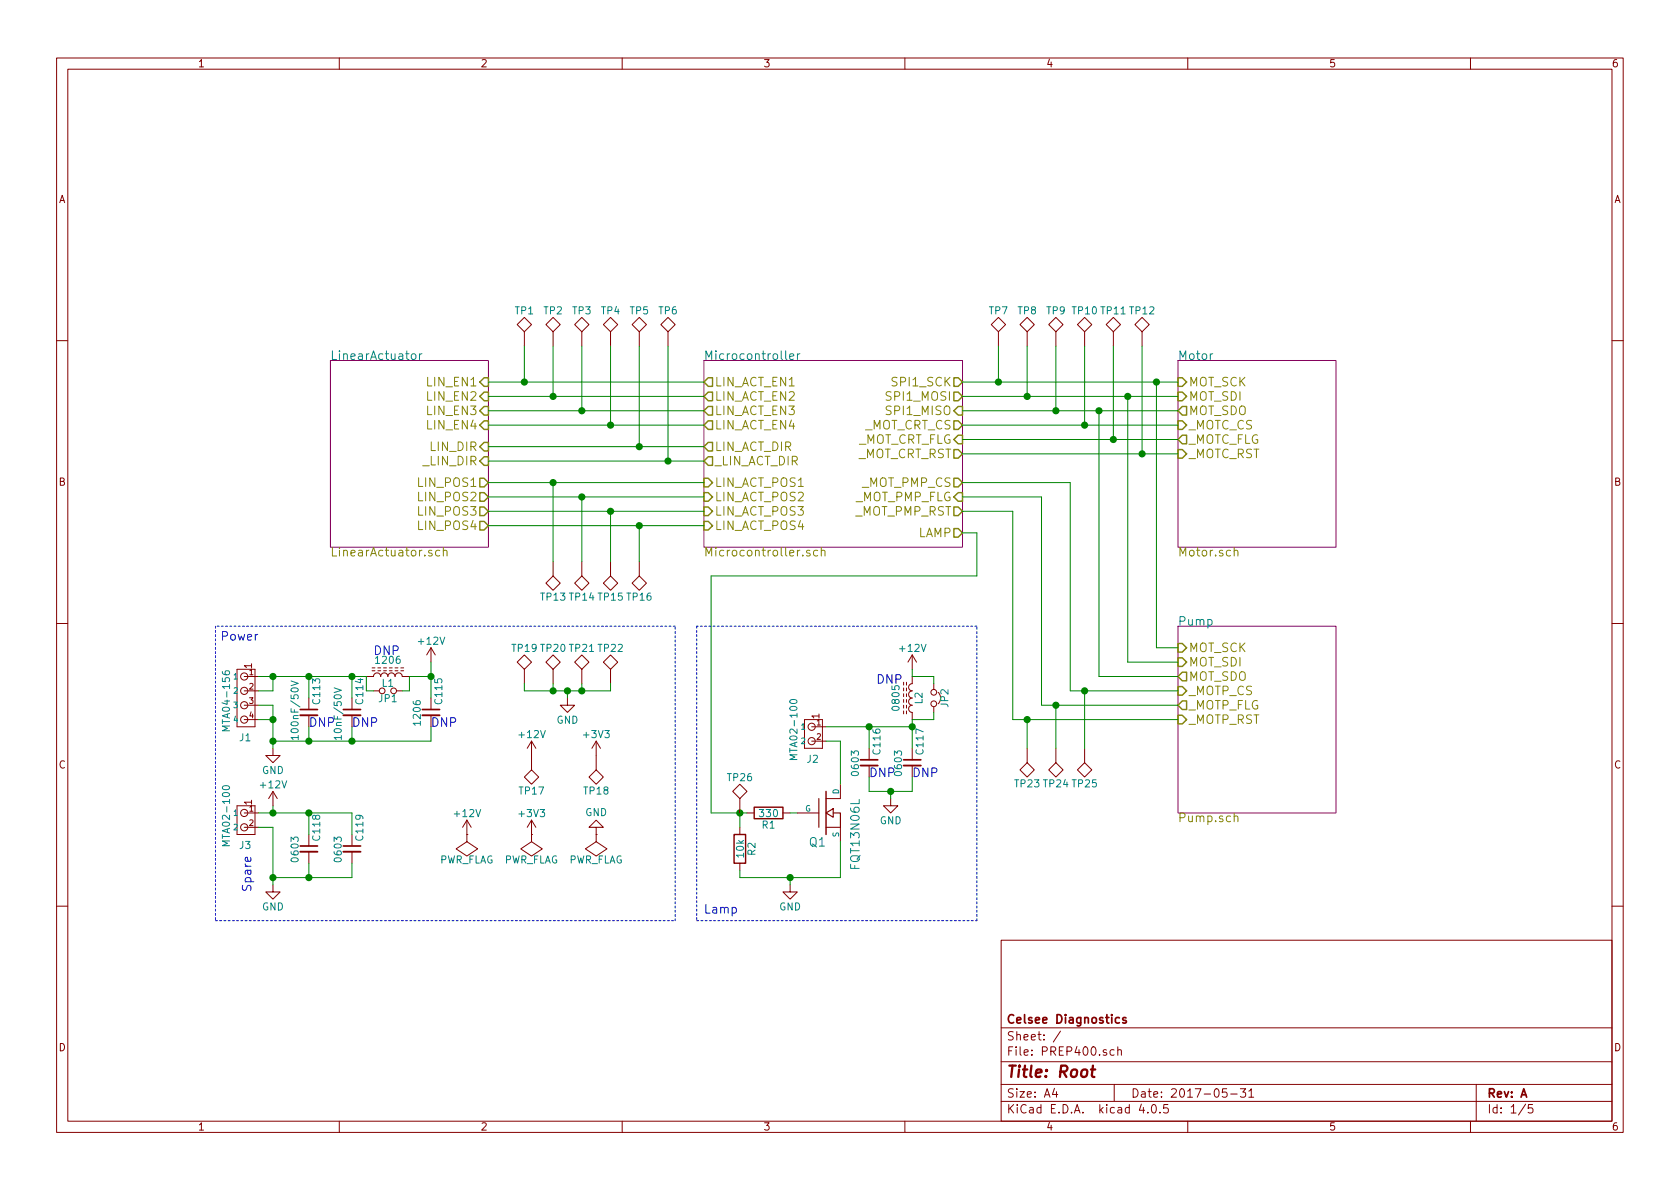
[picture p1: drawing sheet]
<svg xmlns="http://www.w3.org/2000/svg" width="297mm" height="210mm" viewBox="0 0 297 210" stroke-linecap="round" stroke-linejoin="round" font-family="sans-serif">
<g fill="none" stroke="#840000" stroke-width=".18">
<path d="M10 10.3h277v189.9h-277zM12 12.2h273v186.1h-273zM60 10.3v1.9M110 10.3v1.9M160 10.3v1.9M210 10.3v1.9M260 10.3v1.9M91.4 57.4l1.3-1.3 1.3 1.3-1.3 1.3zM92.7 58.7v2.5M96.5 57.4l1.3-1.3 1.3 1.3-1.3 1.3zM97.8 58.7v2.5M101.6 57.4l1.3-1.3 1.2 1.3-1.2 1.3z"/>
<path d="M102.9 58.7v2.5M106.7 57.4l1.2-1.3 1.3 1.3-1.3 1.3zM107.9 58.7v2.5M111.8 57.4l1.2-1.3 1.3 1.3-1.3 1.3zM113 58.7v2.5M116.8 57.4l1.3-1.3 1.3 1.3-1.3 1.3zM118.1 58.7v2.5M175.3 57.4l1.2-1.3 1.3 1.3-1.3 1.3zM176.5 58.7v2.5M180.3 57.4l1.3-1.3 1.3 1.3-1.3 1.3zM181.6 58.7v2.5M185.4 57.4l1.3-1.3 1.3 1.3-1.3 1.3z"/>
<path d="M186.7 58.7v2.5M190.5 57.4l1.3-1.3 1.2 1.3-1.2 1.3zM191.8 58.7v2.5M195.6 57.4l1.2-1.3 1.3 1.3-1.3 1.3zM196.8 58.7v2.5M200.7 57.4l1.2-1.3 1.3 1.3-1.3 1.3zM201.9 58.7v2.5M10 60.2h2M285 60.2h2M97.8 99.3v2.5M102.9 99.3v2.5M107.9 99.3v2.5"/>
<path d="M113 99.3v2.5M10 110.3h2M41.9 118.4h3.2v10.1h-3.2zM43.2 119.6h2.5M64.8 119.6h1.2a.63 .63 0 0 1 .7-.6 .63 .63 0 0 1 .6 .6 .63 .63 0 0 1 .6-.6 .63 .63 0 0 1 .7 .6 .63 .63 0 0 1 .6-.6 .63 .63 0 0 1 .6 .6 .63 .63 0 0 1 .7-.6 .63 .63 0 0 1 .6 .6h1.3M65.8 118.6h.5M65.8 118.1h.5M66.8 118.6h.5M66.8 118.1h.5M67.8 118.6h.5M67.8 118.1h.5M68.8 118.6h.5"/>
<path d="M68.8 118.1h.5M69.8 118.6h.6M69.8 118.1h.6M70.9 118.6h.5M70.9 118.1h.5M76.2 114.5l-.8 1.3M76.2 114.5v2.6M76.2 114.5l.8 1.3M91.4 117.1l1.3-1.3 1.3 1.3-1.3 1.3zM92.7 118.4v2.5M96.5 103.1l1.3-1.3 1.3 1.3-1.3 1.3zM97.8 115.8l1.3 1.3-1.3 1.3-1.3-1.3z"/>
<path d="M97.8 118.4v2.5M101.6 103.1l1.3-1.3 1.2 1.3-1.2 1.3zM101.6 117.1l1.3-1.3 1.2 1.3-1.2 1.3zM102.9 118.4v2.5M106.7 103.1l1.2-1.3 1.3 1.3-1.3 1.3zM107.9 115.8l1.3 1.3-1.3 1.3-1.2-1.3zM107.9 118.4v2.5M111.8 103.1l1.2-1.3 1.3 1.3-1.3 1.3zM161.3 119.6v1.3a.63 .63 0 0 0-.6 .6 .63 .63 0 0 0 .6 .7 .63 .63 0 0 0-.6 .6 .63 .63 0 0 0 .6 .6 .63 .63 0 0 0-.6 .7 .63 .63 0 0 0 .6 .6 .63 .63 0 0 0-.6 .6 .63 .63 0 0 0 .6 .7v1.2M161.3 115.8l-.8 1.3M161.3 115.8v2.6M161.3 115.8l.8 1.3"/>
<path d="M285 110.3h2M43.2 122.2h2.5M43.2 124.7h2.5M43.2 127.2h2.5M48.3 132.3v1.3h1.2l-1.2 1.3-1.3-1.3h1.3M48.3 139.9l-.8 1.3M48.3 139.9v2.6M48.3 139.9l.7 1.3M54.6 123.4v2.1M62.2 123.4v2.1M66 122.2h1.1M70.1 122.2h1"/>
<path d="M76.2 123.4v2.1M94 136.1l1.2 1.3-1.2 1.3-1.3-1.3zM94 131.1l-.8 1.2M94 131.1v5M94 131.1l.7 1.2M100.3 123.4v1.3h1.3l-1.3 1.3-1.2-1.3h1.2M105.4 136.1l1.3 1.3-1.3 1.3-1.3-1.3zM105.4 131.1l-.8 1.2M105.4 131.1v5M105.4 131.1l.8 1.2M129.5 139.9l1.3-1.2 1.3 1.2-1.3 1.3zM142.2 127.2h3.2v5.1h-3.2z"/>
<path d="M143.5 128.5h2.5M143.5 131.1h2.5M148.6 138.7v2.5h-2.6M153.7 132.3v2.1M159.8 121.7v.5M159.8 122.7v.5M159.8 123.7v.5M159.8 124.7v.5M159.8 125.7v.5M160.3 120.6v.6M160.3 121.7v.5M160.3 122.7v.5"/>
<path d="M160.3 123.7v.5M160.3 124.7v.5M160.3 125.7v.5M161.3 132.3v2.1M165.1 120.9v1M165.1 125v1M180.3 136.1l1.3-1.2 1.3 1.2-1.3 1.3zM181.6 132.3v2.6M186.7 134.9l1.3 1.2-1.3 1.3-1.3-1.3zM186.7 132.3v2.6M191.8 134.9l1.2 1.2-1.2 1.3-1.3-1.3zM191.8 132.3v2.6"/>
<path d="M41.9 142.5h3.2v5.1h-3.2zM43.2 143.8h2.5M43.2 146.3h2.5M48.3 156.5v1.2h1.2l-1.2 1.3-1.3-1.3h1.3M54.6 147.6v2M54.6 150.6v2M62.2 147.6v2M62.2 150.6v2M82.5 147.6h.1M82.5 147.6v1.2l2 1.3-2 1.3-1.9-1.3 1.9-1.3M82.5 145l-.7 1.3M82.5 145v2.6"/>
<path d="M82.5 145l.8 1.3M94 147.6h.1M94 147.6v1.2l1.9 1.3-1.9 1.3-1.9-1.3 1.9-1.3M94 145v2.6M94 145l-.8 1.3M94 145l.7 1.3M105.4 147.6h.1M105.4 147.6v1.2l1.9 1.3-1.9 1.3-1.9-1.3 1.9-1.3M105.4 146.3h1.3l-1.3-1.3-1.3 1.3h1.3v1.3M130.8 141.2v2.6M130.8 146.3v1.3M130.8 152.6v1.3"/>
<path d="M132.1 143.8h1.2M138.4 143.8h1.3M139.7 156.5v1.2h1.3l-1.3 1.3-1.3-1.3h1.3M141 143.8h3.8M146 146.3h2.6v2.5M157.5 141.2v1.3h1.2l-1.2 1.3-1.3-1.3h1.3M10 160.2h2M177 166.3h108v32h-108zM285 160.2h2M60 198.3v1.9M110 198.3v1.9M160 198.3v1.9"/>
<path d="M177 194.8h108M177 191.8h108M177 187.8h108M177 181.8h108M186.4 192.5l-.3 1h.9M186.8 193v1M187.5 182.3l-1.3 2M197 185.7l-.5-.1-.2 .3v.6l.2 .1 .5-.1M197 191.8v3M197.6 185.7l.2-.1 .4 .1 .1 .9M197.6 185.1v1.5M201.8 195.2l-.4 1.1h1"/>
<path d="M202.9 196.7v.1M203.8 195.4l.1-.1a.81 .81 0 0 1 .6 .6 .81 .81 0 0 1-.3 .8l-.1 .1a.8 .8 0 0 1-.6-.6 .8 .8 0 0 1 .3-.8zM205.1 196.7v.1M206.5 195.3h-.7l-.1 .7 .2-.1 .5 .1 .2 .2-.1 .5-.2 .1-.6-.1M210 198.3v1.9M216.9 192.5h-.7l-.1 .7 .2-.1 .5 .1 .2 .2-.1 .5-.2 .1-.6-.1M217.6 193.5h1.1M219.3 192.5h.9l-.5 .6 .5 .1v.7l-.2 .1-.7-.1M220.8 193l.4-.5v1.5M220.8 194h.9M260 198.3v1.9M261 191.8v6.5"/>
<path d="M269.7 195.2l-1.2 2M271 195.3h-.7l-.1 .7 .2-.1 .5 .1 .1 .2v.5l-.2 .1-.6-.1"/>
<circle cx="43.2" cy="119.6" r=".63"/>
<circle cx="43.2" cy="124.7" r=".63"/>
<circle cx="43.2" cy="122.2" r=".63"/>
<circle cx="43.2" cy="127.2" r=".63"/>
<circle cx="67.6" cy="122.2" r=".51"/>
<circle cx="69.6" cy="122.2" r=".51"/>
<circle cx="143.5" cy="128.5" r=".63"/>
<circle cx="143.5" cy="131.1" r=".63"/>
<circle cx="165.1" cy="122.4" r=".51"/>
<circle cx="165.1" cy="124.5" r=".51"/>
<circle cx="43.2" cy="143.8" r=".63"/>
<circle cx="43.2" cy="146.3" r=".63"/>
</g>
<path d="M192.9 189.1h.7M193.2 188.4l-.2 1.8 .1 .1 .4 .1" fill="none" stroke="#840000" stroke-width=".41"/>
<path d="M53.1 125.5h3M60.7 125.5h3.1M74.7 125.5h3M152.1 134.4h3.1M159.8 134.4h3M53.1 149.6h3M60.7 149.6h3.1M197.9 180l-.4-.1-.3 .3 .1 .6 .2 .1 .4-.1M199.1 180a.37 .37 0 0 0-.6 .1l.1 .3 .5 .1 .1 .1-.3 .3-.4-.1" fill="none" stroke="#840000" stroke-width=".3"/>
<path d="M58.4 63.7h28v33.1h-28zM124.5 63.7h45.7v33.1h-45.7zM208.3 63.7h27.9v33.1h-27.9zM208.3 110.7h27.9v33.1h-27.9z" fill="none" stroke="#840084" stroke-width=".18"/>
<g fill="none" stroke="#008484" stroke-width=".18">
<path d="M72.8 62.7l.2-.1 .5 .1v.6l-.1 .2-.4 .1-.2-.2zM74.2 62.6v1M74.6 62.6h-.3l-.1 .3M138.9 62v1.4l.2 .2M139.6 63.1l.8-.2-.1-.3h-.4l-.3 .2 .1 .7h.6M141 62.6v1M141.4 62.6h-.3l-.1 .3M39.3 118.7a.47 .47 0 0 0 .6 .6l.6-.1 .1-.4-.1-.1-.5-.1-.1 .1-.1 .4 .2 .2M39.4 139.1a.76 .76 0 0 1 1.2 .3 .83 .83 0 0 1-1.3 0zM40.6 128.4h-1.3l.9 .4-.9 .4h1.3M51.5 120.4l1.2 .4-1.2 .5M52.7 130.4h-1.2l.3 .4"/>
<path d="M52.7 130.1v.7M59.1 121.6l1.3 .5-1.3 .4M60.4 130.4h-1.3l.3 .4M60.4 130.1v.7M139.7 123.9a.76 .76 0 0 1 1.2 .2 .83 .83 0 0 1-1.3 0zM140.9 133.5h-1.3l.9 .4-.9 .4h1.3M40.6 148.7h-1.3l.9 .4-.9 .4h1.3"/>
</g>
<path d="M77.7 97.4a.48 .48 0 0 0-.6 .1v.7a.48 .48 0 0 0 .6 0M78.4 97.5l.1-.1a.36 .36 0 0 1 .5 .1v.8M78.4 96.8v1.5M143.2 97.4l-.4-.1-.2 .2 .1 .2 .5 .2v.3h-.6M144.6 97.4a.48 .48 0 0 0-.7 .1v.7a.48 .48 0 0 0 .7 0M145.2 97.5l.1-.1a.36 .36 0 0 1 .6 .1v.8M145.2 96.8v1.5M218.2 97.5l.1-.1a.36 .36 0 0 1 .6 .1v.8M218.2 96.8v1.5M218.2 144.4h.1a.36 .36 0 0 1 .6 .1v.8" fill="none" stroke="#848400" stroke-width=".18"/>
<g fill="none" stroke="#848400" stroke-width=".25">
<path d="M85.6 78.2h.8v1.6h-.8l-.8-.8zM85.6 66.8h.8v1.5h-.8l-.8-.7zM85.6 69.3h.8v1.6h-.8l-.8-.8zM85.6 71.9h.8v1.5h-.8l-.8-.8zM85.6 74.4h.8v1.5h-.8l-.8-.7zM125.2 78.2h.8v1.6h-.8l-.7-.8zM125.2 66.8h.8v1.5h-.8l-.7-.7zM125.2 69.3h.8v1.6h-.8l-.7-.8zM125.2 71.9h.8v1.5h-.8l-.7-.8zM125.2 74.4h.8v1.5h-.8l-.7-.7zM168.7 69.3h.7l.8 .8-.8 .8h-.7zM168.7 66.8h.7l.8 .8-.8 .7h-.7z"/>
<path d="M168.7 74.4h.7l.8 .8-.8 .7h-.7zM168.7 77.7l.7-.7h.8v1.5h-.8zM168.7 79.5h.7l.8 .8-.8 .7h-.7zM169.4 71.9h.8v1.5h-.8l-.7-.8zM208.3 66.8h.7l.8 .8-.8 .7h-.7zM208.3 69.3h.7l.8 .8-.8 .8h-.7zM208.3 74.4h.7l.8 .8-.8 .7h-.7zM208.3 79.5h.7l.8 .8-.8 .7h-.7zM209 71.9h.8v1.5h-.8l-.7-.8zM209 77h.8v1.5h-.8l-.7-.8zM84.8 84.6h.8l.8 .7-.8 .8h-.8zM84.8 87.1h.8l.8 .8-.8 .7h-.8z"/>
<path d="M84.8 89.7h.8l.8 .7-.8 .8h-.8zM84.8 92.2h.8l.8 .8-.8 .7h-.8zM85.6 80.8h.8v1.5h-.8l-.8-.8zM124.5 84.6h.7l.8 .7-.8 .8h-.7zM124.5 87.1h.7l.8 .8-.8 .7h-.7zM124.5 89.7h.7l.8 .7-.8 .8h-.7zM124.5 92.2h.7l.8 .8-.8 .7h-.7zM125.2 80.8h.8v1.5h-.8l-.7-.8zM168.7 93.5h.7l.8 .7-.8 .8h-.7zM168.7 89.7h.7l.8 .7-.8 .8h-.7zM168.7 87.9l.7-.8h.8v1.5h-.8zM168.7 84.6h.7l.8 .7-.8 .8h-.7z"/>
<path d="M208.3 113.8h.7l.8 .7-.8 .8h-.7zM208.3 116.3h.7l.8 .8-.8 .8h-.7zM209 118.9h.8v1.5h-.8l-.7-.8zM208.3 121.4h.7l.8 .8-.8 .7h-.7zM208.3 126.5h.7l.8 .7-.8 .8h-.7zM209 123.9h.8v1.6h-.8l-.7-.8z"/>
</g>
<g fill="none" stroke="#008400" stroke-width=".18">
<path d="M86.4 67.6h38.1M86.4 70.1h38.1M86.4 72.6h38.1M86.4 75.2h38.1M86.4 79h38.1M92.7 61.2v6.4M97.8 61.2v8.9M102.9 61.2v11.4M107.9 61.2v14M113 61.2v17.8M118.1 61.2v20.3M170.2 67.6h38.1"/>
<path d="M170.2 70.1h38.1M170.2 72.6h38.1M170.2 75.2h38.1M170.2 77.7h38.1M176.5 61.2v6.4M181.6 61.2v8.9M186.7 61.2v11.4M191.8 61.2v14M194.3 72.6v47h14M196.8 61.2v16.5M199.4 70.1v47h8.9M201.9 61.2v19.1"/>
<path d="M204.5 67.6v46.9h3.8M86.4 81.5h38.1M86.4 85.3h38.1M86.4 87.9h38.1M86.4 90.4h38.1M86.4 93h38.1M97.8 85.3v14M102.9 87.9v11.4M107.9 90.4v8.9M113 93v6.3M170.2 85.3h19v36.9h19.1M170.2 87.9h13.9v36.8h24.2"/>
<path d="M170.2 90.4h8.9v36.8h29.2M170.2 80.3h38.1M170.2 94.2h2.5v7.6h-47v42h6.4M45.7 119.6h19.1M48.3 119.6v2.6h-2.6M54.6 119.6v3.8M62.2 119.6v3.8M76.2 119.6h-3.8v2.6h-1.3M76.2 117.1v6.3M161.3 118.4v1.2h3.8v1.3M45.7 124.7h2.6v7.6M45.7 127.2h2.6"/>
<path d="M54.6 128.5v2.6M62.2 128.5v2.6M64.8 122.2h1.2M76.2 128.5v2.6h-27.9M92.7 120.9v1.3h15.2v-1.3M97.8 120.9v1.3M100.3 122.2v1.2M102.9 120.9v1.3M146 131.1h2.6v7.6M146 128.5h15.3M153.7 128.5v3.8M153.7 137.4v2.5h7.6v-2.5"/>
<path d="M157.5 139.9v1.3M165.1 126v1.2h-3.8v5.1M181.6 127.2v5.1M186.7 124.7v7.6M191.8 122.2v10.1M45.7 146.3h2.6v10.2M45.7 143.8h16.5v3.8M48.3 142.5v1.3M54.6 143.8v3.8M54.6 152.6v2.6M62.2 152.6v2.6h-13.9M130.8 143.8v2.5"/>
<path d="M139.7 143.8h1.3M139.7 155.2v1.3M148.6 148.8v6.4h-17.8v-1.3"/>
</g>
<g fill="#008400" stroke="#008400" stroke-width=".25">
<circle cx="48.3" cy="127.2" r=".51"/>
<circle cx="92.7" cy="67.6" r=".51"/>
<circle cx="97.8" cy="70.1" r=".51"/>
<circle cx="102.9" cy="72.6" r=".51"/>
<circle cx="108" cy="75.2" r=".51"/>
<circle cx="113" cy="79" r=".51"/>
<circle cx="118.1" cy="81.5" r=".51"/>
<circle cx="113" cy="93" r=".51"/>
<circle cx="108" cy="90.4" r=".51"/>
<circle cx="102.9" cy="87.9" r=".51"/>
<circle cx="97.8" cy="85.3" r=".51"/>
<circle cx="176.5" cy="67.6" r=".51"/>
<circle cx="181.6" cy="70.1" r=".51"/>
<circle cx="186.7" cy="72.6" r=".51"/>
<circle cx="191.8" cy="75.2" r=".51"/>
<circle cx="196.9" cy="77.7" r=".51"/>
<circle cx="201.9" cy="80.3" r=".51"/>
<circle cx="102.9" cy="122.2" r=".51"/>
<circle cx="97.8" cy="122.2" r=".51"/>
<circle cx="100.3" cy="122.2" r=".51"/>
<circle cx="204.5" cy="67.6" r=".51"/>
<circle cx="199.4" cy="70.1" r=".51"/>
<circle cx="194.3" cy="72.6" r=".51"/>
<circle cx="191.8" cy="122.2" r=".51"/>
<circle cx="186.7" cy="124.7" r=".51"/>
<circle cx="181.6" cy="127.2" r=".51"/>
<circle cx="130.8" cy="143.8" r=".51"/>
<circle cx="54.6" cy="131.1" r=".51"/>
<circle cx="62.2" cy="131.1" r=".51"/>
<circle cx="54.6" cy="119.6" r=".51"/>
<circle cx="62.2" cy="119.6" r=".51"/>
<circle cx="48.3" cy="119.6" r=".51"/>
<circle cx="48.3" cy="143.8" r=".51"/>
<circle cx="54.6" cy="143.8" r=".51"/>
<circle cx="54.6" cy="155.2" r=".51"/>
<circle cx="76.2" cy="119.6" r=".51"/>
<circle cx="139.7" cy="155.2" r=".51"/>
<circle cx="153.7" cy="128.5" r=".51"/>
<circle cx="161.3" cy="128.5" r=".51"/>
<circle cx="157.5" cy="139.9" r=".51"/>
<circle cx="48.3" cy="155.2" r=".51"/>
<circle cx="48.3" cy="131.1" r=".51"/>
</g>
<path d="M38.1 110.7v52.1M119.4 110.7h-81.3M123.2 110.7v52.1M172.7 110.7h-49.5M38.1 162.8h81.3M119.4 162.8v-52.1M123.2 162.8h49.5M172.7 162.8v-52.1" fill="none" stroke="#0000c2" stroke-width=".18" stroke-dasharray=".3 .4"/>
<path d="M144.8 141.2v5.1M146 143.8l1.3-.8v1.5zM147.3 143.8h1.3v2.5" fill="none" stroke="#840000" stroke-width=".2"/>
<path d="M146 139.9v7.7M129.8 147.6h2v5h-2zM133.3 142.7h5.1v2.1h-5.1z" fill="none" stroke="#840000" stroke-width=".25"/>
<path d="M53.1 126.5h3M60.7 126.5h3.1M74.7 126.5h3M152.1 135.4h3.1M159.8 135.4h3M53.1 150.6h3M60.7 150.6h3.1" fill="none" stroke="#840000" stroke-width=".33"/>
<text font-size="2.8" fill="#840000" x="178" y="190.5">Title: Root</text>
<g font-size="2.1" fill="#008484">
<text x="58.4" y="63.6">LinearActuator</text>
<text x="124.5" y="63.6">Microcontroller</text>
<text x="208.3" y="63.6">Motor</text>
<text x="208.3" y="110.6">Pump</text>
<text x="143.1" y="149.7">Q1</text>
<text x="152" y="153.5" transform="rotate(-90 152 153.5)">FQT13N06L</text>
</g>
<g font-size="2.1" fill="#848400">
<text x="75.7" y="68.3">LIN_EN1</text>
<text x="75.7" y="70.9">LIN_EN2</text>
<text x="126.4" y="68.3">LIN_ACT_EN1</text>
<text x="126.4" y="70.9">LIN_ACT_EN2</text>
<text x="157" y="70.9">SPI1_MOSI</text>
<text x="158" y="68.3">SPI1_SCK</text>
<text x="210.2" y="68.3">MOT_SCK</text>
<text x="210.2" y="70.9">MOT_SDI</text>
<text x="75.7" y="73.4">LIN_EN3</text>
<text x="75.7" y="75.9">LIN_EN4</text>
<text x="126.4" y="73.4">LIN_ACT_EN3</text>
<text x="126.4" y="75.9">LIN_ACT_EN4</text>
<text x="152.7" y="75.9">_MOT_CRT_CS</text>
<text x="157" y="73.4">SPI1_MISO</text>
<text x="210.2" y="73.4">MOT_SDO</text>
<text x="210.2" y="75.9">_MOTC_CS</text>
<text x="75" y="82.3">_LIN_DIR</text>
<text x="76.2" y="79.8">LIN_DIR</text>
<text x="126.4" y="79.8">LIN_ACT_DIR</text>
<text x="126.4" y="82.3">_LIN_ACT_DIR</text>
<text x="151.4" y="78.5">_MOT_CRT_FLG</text>
<text x="151.4" y="81">_MOT_CRT_RST</text>
<text x="210.2" y="81">_MOTC_RST</text>
<text x="210.2" y="78.5">_MOTC_FLG</text>
<text x="74.2" y="86.1">LIN_POS1</text>
<text x="74.2" y="88.6">LIN_POS2</text>
<text x="126.4" y="86.1">LIN_ACT_POS1</text>
<text x="126.4" y="88.6">LIN_ACT_POS2</text>
<text x="151.2" y="88.6">_MOT_PMP_FLG</text>
<text x="152.5" y="86.1">_MOT_PMP_CS</text>
<text x="74.2" y="91.2">LIN_POS3</text>
<text x="74.2" y="93.7">LIN_POS4</text>
<text x="126.4" y="91.2">LIN_ACT_POS3</text>
<text x="126.4" y="93.7">LIN_ACT_POS4</text>
<text x="151.2" y="91.2">_MOT_PMP_RST</text>
<text x="162.2" y="95">LAMP</text>
<text x="58.4" y="98.4">LinearActuator.sch</text>
<text x="124.5" y="98.4">Microcontroller.sch</text>
<text x="208.3" y="98.4">Motor.sch</text>
<text x="210.2" y="115.3">MOT_SCK</text>
<text x="210.2" y="117.9">MOT_SDI</text>
<text x="210.2" y="120.4">MOT_SDO</text>
<text x="210.2" y="122.9">_MOTP_CS</text>
<text x="210.2" y="125.5">_MOTP_FLG</text>
<text x="210.2" y="128">_MOTP_RST</text>
<text x="208.3" y="145.4">Pump.sch</text>
</g>
<g font-size="2.1" fill="#0000c2">
<text x="39.3" y="113.3">Power</text>
<text x="66" y="115.8">DNP</text>
<text x="154.9" y="120.9">DNP</text>
<text x="54.6" y="128.5">DNP</text>
<text x="62.2" y="128.5">DNP</text>
<text x="76.2" y="128.5">DNP</text>
<text x="153.7" y="137.4">DNP</text>
<text x="161.3" y="137.4">DNP</text>
<text x="44.4" y="157.7" transform="rotate(-90 44.4 157.7)">Spare</text>
<text x="124.5" y="161.5">Lamp</text>
</g>
<g font-size="2.1" fill="#840000">
<text x="178" y="184">Sheet: /</text>
<text x="178" y="181">Celsee Diagnostics</text>
<text x="178" y="186.7">File: PREP400.sch</text>
<text x="178" y="196.9">KiCad E.D.A. kicad 4.0.5</text>
<text x="178" y="194.1">Size: A4</text>
<text x="200" y="194.1">Date: 2017-05-31</text>
<text x="263" y="194.1">Rev: A</text>
<text x="263" y="196.9">Id: 1/5</text>
</g>
<g font-size="1.8" fill="#840000">
<text x="35" y="11.9">1</text>
<text x="85" y="11.9">2</text>
<text x="135" y="11.9">3</text>
<text x="185" y="11.9">4</text>
<text x="235" y="11.9">5</text>
<text x="285" y="11.9">6</text>
<text x="10.4" y="35.9">A</text>
<text x="285.4" y="35.9">A</text>
<text x="10.4" y="85.9">B</text>
<text x="285.4" y="85.9">B</text>
<text x="44.5" y="118.2" transform="rotate(-90 44.5 118.2)">1</text>
<text x="144.9" y="127.1" transform="rotate(-90 144.9 127.1)">1</text>
<text x="10.4" y="135.9">C</text>
<text x="285.4" y="135.9">C</text>
<text x="44.5" y="142.3" transform="rotate(-90 44.5 142.3)">1</text>
<text x="10.4" y="185.9">D</text>
<text x="285.4" y="185.9">D</text>
<text x="35" y="199.9">1</text>
<text x="85" y="199.9">2</text>
<text x="135" y="199.9">3</text>
<text x="185" y="199.9">4</text>
<text x="235" y="199.9">5</text>
<text x="285" y="199.9">6</text>
</g>
<g font-size="1.8" fill="#008484">
<text x="91.1" y="55.6">TP1</text>
<text x="96.2" y="55.6">TP2</text>
<text x="101.2" y="55.6">TP3</text>
<text x="106.3" y="55.6">TP4</text>
<text x="111.4" y="55.6">TP5</text>
<text x="116.5" y="55.6">TP6</text>
<text x="174.9" y="55.6">TP7</text>
<text x="180" y="55.6">TP8</text>
<text x="185.1" y="55.6">TP9</text>
<text x="189.7" y="55.6">TP10 TP11 TP12</text>
<text x="95.7" y="106.2">TP13 TP14 TP15 TP16</text>
<text x="74.1" y="114">+12V</text>
<text x="66.6" y="117.4">1206</text>
<text x="90.6" y="115.3">TP19 TP20 TP21 TP22</text>
<text x="159.2" y="115.3">+12V</text>
<text x="56.6" y="124.4" transform="rotate(-90 56.6 124.4)">C113</text>
<text x="67" y="124.1">JP1</text>
<text x="67.6" y="121.4">L1</text>
<text x="78.2" y="124.4" transform="rotate(-90 78.2 124.4)">C115</text>
<text x="159" y="125.4" transform="rotate(-90 159 125.4)">0805</text>
<text x="163.1" y="124.5" transform="rotate(-90 163.1 124.5)">L2</text>
<text x="167.7" y="125" transform="rotate(-90 167.7 125)">JP2</text>
<text x="40.6" y="128.6" transform="rotate(-90 40.6 128.6)">MTA04-156</text>
<text x="42.4" y="131.1">J1</text>
<text x="52.8" y="130" transform="rotate(-90 52.8 130)">100nF/50V</text>
<text x="60.4" y="130.2" transform="rotate(-90 60.4 130.2)">10nF/50V</text>
<text x="74.4" y="128" transform="rotate(-90 74.4 128)">1206</text>
<text x="91.9" y="130.5">+12V</text>
<text x="98.4" y="128">GND</text>
<text x="103.3" y="130.5">+3V3</text>
<text x="46.3" y="136.8">GND</text>
<text x="141" y="133.7" transform="rotate(-90 141 133.7)">MTA02-100</text>
<text x="142.7" y="134.9">J2</text>
<text x="151.8" y="136.9" transform="rotate(-90 151.8 136.9)">0603</text>
<text x="155.7" y="133.2" transform="rotate(-90 155.7 133.2)">C116</text>
<text x="159.5" y="136.9" transform="rotate(-90 159.5 136.9)">0603</text>
<text x="163.3" y="133.2" transform="rotate(-90 163.3 133.2)">C117</text>
<text x="46.2" y="139.4">+12V</text>
<text x="91.9" y="140.5">TP17</text>
<text x="103.3" y="140.5">TP18</text>
<text x="128.7" y="138.1">TP26</text>
<text x="179.5" y="139.2">TP23 TP24 TP25</text>
<text x="40.6" y="148.9" transform="rotate(-90 40.6 148.9)">MTA02-100</text>
<text x="56.6" y="148.5" transform="rotate(-90 56.6 148.5)">C118</text>
<text x="64.2" y="148.5" transform="rotate(-90 64.2 148.5)">C119</text>
<text x="80.5" y="144.5">+12V</text>
<text x="91.9" y="144.5">+3V3</text>
<text x="103.5" y="144.3">GND</text>
<text x="134.4" y="144.5">330</text>
<text x="134.8" y="146.5">R1</text>
<text x="155.5" y="145.7">GND</text>
<text x="42.4" y="150.1">J3</text>
<text x="52.8" y="152.2" transform="rotate(-90 52.8 152.2)">0603</text>
<text x="60.4" y="152.2" transform="rotate(-90 60.4 152.2)">0603</text>
<text x="77.6" y="152.7">PWR_FLAG</text>
<text x="89" y="152.7">PWR_FLAG</text>
<text x="100.4" y="152.7">PWR_FLAG</text>
<text x="131.5" y="151.6" transform="rotate(-90 131.5 151.6)">10k</text>
<text x="133.6" y="151.2" transform="rotate(-90 133.6 151.2)">R2</text>
<text x="46.3" y="161">GND</text>
<text x="137.7" y="161">GND</text>
</g>
<text font-size="1.8" fill="#008400" x="64.2" y="124.4" transform="rotate(-90 64.2 124.4)">C114</text>
<g font-size="1.4" fill="#840000">
<text x="44.1" y="119.4">1</text>
<text x="44.1" y="121.9">2</text>
<text x="44.1" y="124.5">3</text>
<text x="44.1" y="127">4</text>
<text x="144.4" y="128.3">1</text>
<text x="144.4" y="130.8">2</text>
<text x="44.1" y="143.5">1</text>
<text x="44.1" y="146">2</text>
</g>
<g font-size="1.4" fill="#008484">
<text x="41.4" y="120.1">1</text>
<text x="41.4" y="122.7">2</text>
<text x="41.4" y="125.2">3</text>
<text x="41.4" y="127.8">4</text>
<text x="141.7" y="129">1</text>
<text x="141.7" y="131.6">2</text>
<text x="142.3" y="143.5">G</text>
<text x="148.3" y="140.5" transform="rotate(-90 148.3 140.5)">D</text>
<text x="41.4" y="144.3">1</text>
<text x="41.4" y="146.8">2</text>
<text x="148.3" y="148" transform="rotate(-90 148.3 148)">S</text>
</g>
</svg>
